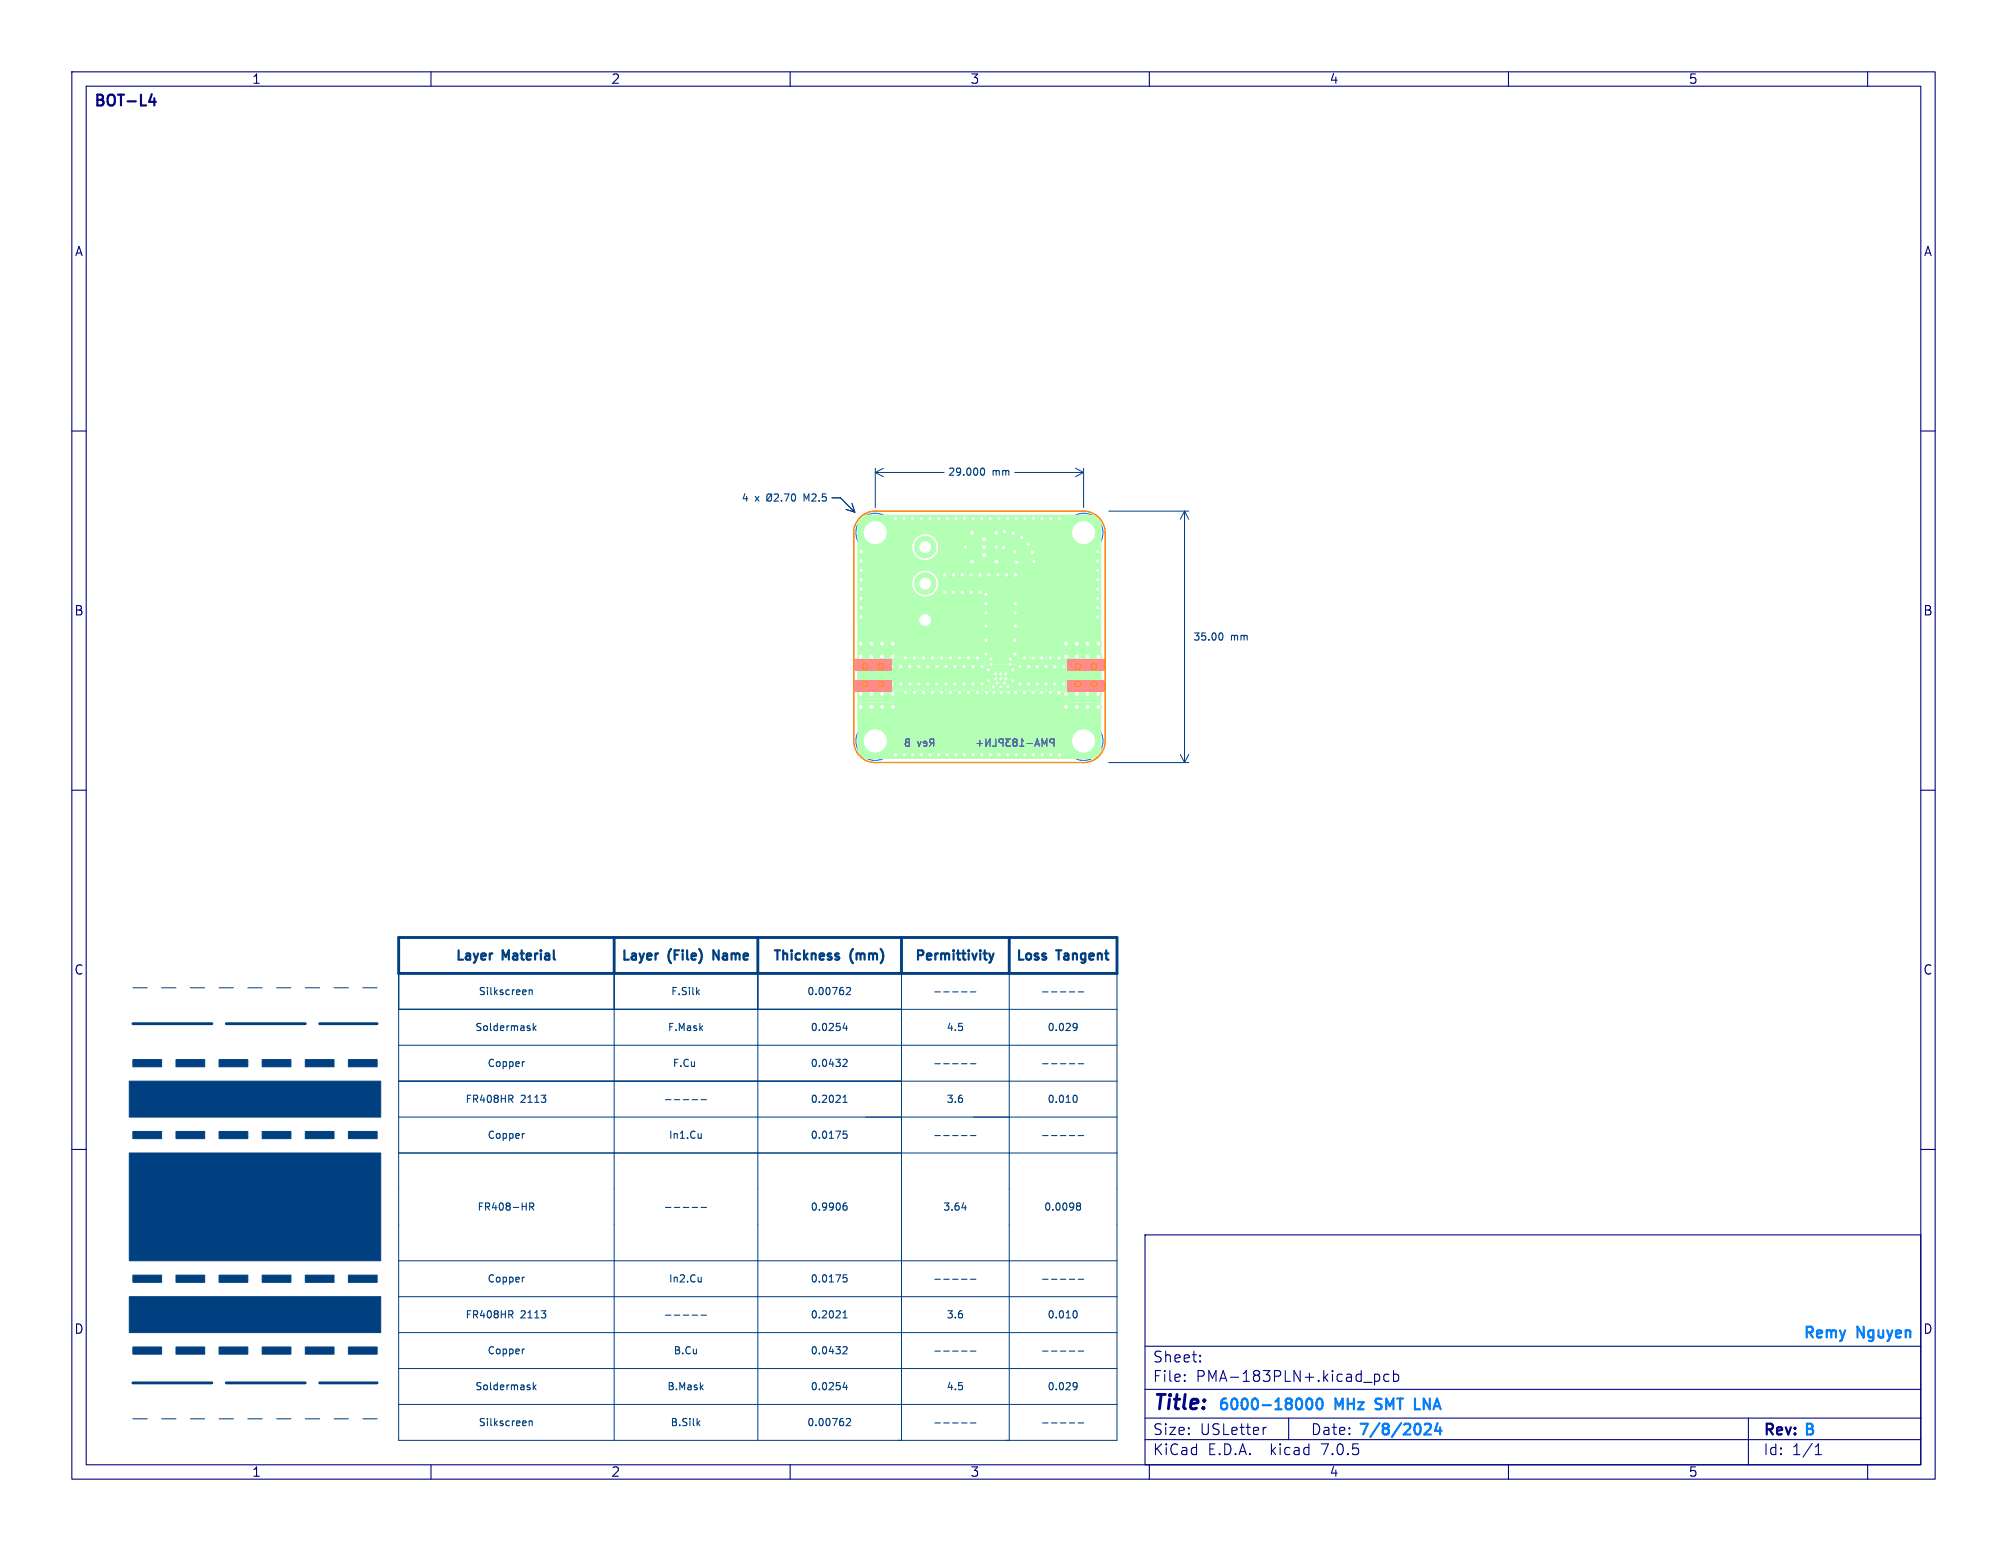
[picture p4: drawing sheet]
<svg xmlns="http://www.w3.org/2000/svg" width="279mm" height="216mm" viewBox="0 0 279 216" stroke-linecap="round" stroke-linejoin="round" font-family="sans-serif">
<path d="M182.1 194.7a.36 .36 0 0 1 .5 .3 .77 .77 0 0 1-.4 1.2 1 1 0 0 1-.1-1.5zM183.5 194.7a.36 .36 0 0 1 .6 .3 .77 .77 0 0 1-.5 1.2 1 1 0 0 1-.1-1.5zM197 196.2h.7M198.3 198.3l.3-.1h.5a.41 .41 0 0 1 0 .6l-.8 .9h.9M200.1 198.1l-.3 1.1h.9M200.5 198.7v1" fill="none" stroke="#0080ff" stroke-width=".3"/>
<g fill="none" stroke="#0080ff" stroke-width=".15">
<circle cx="121.8" cy="74.1" r="2.7"/>
<circle cx="150.8" cy="74.1" r="2.7"/>
<circle cx="121.8" cy="103.1" r="2.7"/>
<circle cx="150.8" cy="103.1" r="2.7"/>
</g>
<g fill="#b3ffb3" stroke="#b3ffb3" stroke-width=".14">
<path d="M148.6 94.7h5.1v1.5h-5.1z"/>
<path d="M148.6 91.8h5.1v1.5h-5.1z"/>
<path d="M119 91.8h5.1v1.5h-5.1z"/>
<path d="M119 94.7h5.1v1.5h-5.1z"/>
<circle cx="128.8" cy="86.3" r="1.5"/>
<circle cx="128.8" cy="81.2" r="1.5"/>
<circle cx="128.8" cy="76.2" r="1.5"/>
<circle cx="138.4" cy="96.4" r=".3"/>
<circle cx="140.4" cy="96.4" r=".3"/>
<circle cx="139.8" cy="95.1" r=".25"/>
<circle cx="138.8" cy="95.1" r=".25"/>
<circle cx="140.3" cy="95.6" r=".25"/>
<circle cx="139.3" cy="95.6" r=".25"/>
<circle cx="138.3" cy="95.6" r=".25"/>
<circle cx="141" cy="94.7" r=".25"/>
<circle cx="137.6" cy="94.7" r=".25"/>
<circle cx="140.6" cy="91.7" r=".25"/>
<circle cx="137.9" cy="91.7" r=".25"/>
<circle cx="140.6" cy="92.5" r=".25"/>
<circle cx="138" cy="92.5" r=".25"/>
<circle cx="141" cy="93.2" r=".25"/>
<circle cx="137.6" cy="93.2" r=".25"/>
<circle cx="140" cy="94.5" r=".25"/>
<circle cx="139.3" cy="94.5" r=".25"/>
<circle cx="138.6" cy="94.5" r=".25"/>
<circle cx="139.3" cy="93.8" r=".25"/>
<circle cx="140" cy="93.8" r=".25"/>
<circle cx="138.6" cy="93.8" r=".25"/>
<circle cx="139.4" cy="96.4" r=".3"/>
<circle cx="142.6" cy="96.4" r=".3"/>
<circle cx="143.8" cy="96.4" r=".3"/>
<circle cx="145" cy="96.4" r=".3"/>
<circle cx="146.2" cy="96.4" r=".3"/>
<circle cx="147.4" cy="96.4" r=".3"/>
<circle cx="141.4" cy="96.4" r=".3"/>
<circle cx="147.4" cy="91.6" r=".3"/>
<circle cx="146.2" cy="91.6" r=".3"/>
<circle cx="145" cy="91.6" r=".3"/>
<circle cx="143.8" cy="91.6" r=".3"/>
<circle cx="142.6" cy="91.6" r=".3"/>
<circle cx="143.2" cy="95.2" r=".3"/>
<circle cx="144.4" cy="95.2" r=".3"/>
<circle cx="145.6" cy="95.2" r=".3"/>
<circle cx="146.8" cy="95.2" r=".3"/>
<circle cx="148" cy="95.2" r=".3"/>
<circle cx="142" cy="95.2" r=".3"/>
<circle cx="148" cy="92.8" r=".3"/>
<circle cx="146.8" cy="92.8" r=".3"/>
<circle cx="145.6" cy="92.8" r=".3"/>
<circle cx="144.4" cy="92.8" r=".3"/>
<circle cx="143.2" cy="92.8" r=".3"/>
<circle cx="142" cy="92.8" r=".3"/>
<circle cx="124.2" cy="95.2" r=".3"/>
<circle cx="125.4" cy="95.2" r=".3"/>
<circle cx="126.7" cy="95.2" r=".3"/>
<circle cx="127.9" cy="95.2" r=".3"/>
<circle cx="129.2" cy="95.2" r=".3"/>
<circle cx="130.4" cy="95.2" r=".3"/>
<circle cx="131.7" cy="95.2" r=".3"/>
<circle cx="132.9" cy="95.2" r=".3"/>
<circle cx="134.2" cy="95.2" r=".3"/>
<circle cx="135.5" cy="95.2" r=".3"/>
<circle cx="136.7" cy="95.2" r=".3"/>
<circle cx="135.5" cy="92.8" r=".3"/>
<circle cx="134.2" cy="92.8" r=".3"/>
<circle cx="132.9" cy="92.8" r=".3"/>
<circle cx="131.7" cy="92.8" r=".3"/>
<circle cx="130.4" cy="92.8" r=".3"/>
<circle cx="129.2" cy="92.8" r=".3"/>
<circle cx="127.9" cy="92.8" r=".3"/>
<circle cx="126.7" cy="92.8" r=".3"/>
<circle cx="125.4" cy="92.8" r=".3"/>
<circle cx="124.2" cy="92.8" r=".3"/>
<circle cx="136.7" cy="92.8" r=".3"/>
<circle cx="126.1" cy="96.4" r=".3"/>
<circle cx="127.3" cy="96.4" r=".3"/>
<circle cx="128.6" cy="96.4" r=".3"/>
<circle cx="129.8" cy="96.4" r=".3"/>
<circle cx="131.1" cy="96.4" r=".3"/>
<circle cx="132.3" cy="96.4" r=".3"/>
<circle cx="133.6" cy="96.4" r=".3"/>
<circle cx="134.8" cy="96.4" r=".3"/>
<circle cx="136.1" cy="96.4" r=".3"/>
<circle cx="137.4" cy="96.4" r=".3"/>
<circle cx="136.1" cy="91.6" r=".3"/>
<circle cx="134.8" cy="91.6" r=".3"/>
<circle cx="133.6" cy="91.6" r=".3"/>
<circle cx="132.3" cy="91.6" r=".3"/>
<circle cx="131.1" cy="91.6" r=".3"/>
<circle cx="129.8" cy="91.6" r=".3"/>
<circle cx="128.6" cy="91.6" r=".3"/>
<circle cx="127.3" cy="91.6" r=".3"/>
<circle cx="126.1" cy="91.6" r=".3"/>
<circle cx="137.9" cy="105.1" r=".3"/>
<circle cx="130.7" cy="105.1" r=".3"/>
<circle cx="149.9" cy="91.4" r=".4"/>
<circle cx="134.3" cy="72.2" r=".3"/>
<circle cx="124.7" cy="72.2" r=".3"/>
<circle cx="131.5" cy="82.4" r=".3"/>
<circle cx="121.3" cy="98.4" r=".4"/>
<circle cx="151.4" cy="96.6" r=".4"/>
<circle cx="141.3" cy="85.3" r=".3"/>
<circle cx="143.9" cy="105.1" r=".3"/>
<circle cx="152.8" cy="85.9" r=".3"/>
<circle cx="137.3" cy="91" r=".3"/>
<circle cx="127.1" cy="105.1" r=".3"/>
<circle cx="131.9" cy="105.1" r=".3"/>
<circle cx="135.3" cy="78.2" r=".4"/>
<circle cx="143.9" cy="72.2" r=".3"/>
<circle cx="137.3" cy="82.8" r=".3"/>
<circle cx="134" cy="80" r=".3"/>
<circle cx="141.3" cy="89.1" r=".3"/>
<circle cx="129.5" cy="105.1" r=".3"/>
<circle cx="137.3" cy="89.1" r=".3"/>
<circle cx="137.3" cy="84" r=".3"/>
<circle cx="152.9" cy="89.6" r=".4"/>
<circle cx="136.4" cy="82.4" r=".3"/>
<circle cx="136.4" cy="80" r=".3"/>
<circle cx="125.9" cy="72.2" r=".3"/>
<circle cx="139.1" cy="72.2" r=".3"/>
<circle cx="139.8" cy="74" r=".3"/>
<circle cx="119.8" cy="91.4" r=".4"/>
<circle cx="141.6" cy="78.3" r=".3"/>
<circle cx="143.1" cy="75.7" r=".3"/>
<circle cx="141.3" cy="91" r=".3"/>
<circle cx="135.5" cy="105.1" r=".3"/>
<circle cx="122.8" cy="89.6" r=".4"/>
<circle cx="152.8" cy="79.4" r=".3"/>
<circle cx="137.7" cy="80" r=".3"/>
<circle cx="133.1" cy="72.2" r=".3"/>
<circle cx="119.9" cy="80.7" r=".3"/>
<circle cx="131.5" cy="80" r=".3"/>
<circle cx="139.1" cy="105.1" r=".3"/>
<circle cx="130.7" cy="72.2" r=".3"/>
<circle cx="139.7" cy="76.2" r=".3"/>
<circle cx="146.3" cy="72.2" r=".3"/>
<circle cx="121.3" cy="96.6" r=".4"/>
<circle cx="141.1" cy="74.2" r=".3"/>
<circle cx="131.9" cy="72.2" r=".3"/>
<circle cx="119.8" cy="98.4" r=".4"/>
<circle cx="145.1" cy="72.2" r=".3"/>
<circle cx="119.9" cy="83.3" r=".3"/>
<circle cx="152.9" cy="91.4" r=".4"/>
<circle cx="143.9" cy="78.2" r=".3"/>
<circle cx="133.1" cy="105.1" r=".3"/>
<circle cx="142.7" cy="72.2" r=".3"/>
<circle cx="122.8" cy="91.4" r=".4"/>
<circle cx="142.7" cy="105.1" r=".3"/>
<circle cx="152.8" cy="80.7" r=".3"/>
<circle cx="125.9" cy="105.1" r=".3"/>
<circle cx="148.4" cy="98.4" r=".4"/>
<circle cx="141.5" cy="72.2" r=".3"/>
<circle cx="148.4" cy="89.6" r=".4"/>
<circle cx="141.3" cy="87.1" r=".3"/>
<circle cx="145.1" cy="105.1" r=".3"/>
<circle cx="147.5" cy="72.2" r=".3"/>
<circle cx="122.8" cy="96.6" r=".4"/>
<circle cx="138.7" cy="74.2" r=".4"/>
<circle cx="119.9" cy="85.9" r=".3"/>
<circle cx="137.3" cy="85.3" r=".3"/>
<circle cx="146.3" cy="105.1" r=".3"/>
<circle cx="148.4" cy="91.4" r=".4"/>
<circle cx="152.8" cy="76.8" r=".3"/>
<circle cx="137.9" cy="72.2" r=".3"/>
<circle cx="124.3" cy="98.4" r=".4"/>
<circle cx="119.9" cy="82" r=".3"/>
<circle cx="134.4" cy="76.2" r=".3"/>
<circle cx="124.7" cy="105.1" r=".3"/>
<circle cx="135.5" cy="72.2" r=".3"/>
<circle cx="151.4" cy="89.6" r=".4"/>
<circle cx="137.3" cy="87.1" r=".3"/>
<circle cx="138.7" cy="76.2" r=".3"/>
<circle cx="140.3" cy="72.2" r=".3"/>
<circle cx="138.9" cy="80" r=".3"/>
<circle cx="148.4" cy="96.6" r=".4"/>
<circle cx="124.3" cy="96.6" r=".4"/>
<circle cx="138.7" cy="78.2" r=".4"/>
<circle cx="140.1" cy="80" r=".3"/>
<circle cx="152.9" cy="98.4" r=".4"/>
<circle cx="128.3" cy="105.1" r=".3"/>
<circle cx="119.9" cy="84.6" r=".3"/>
<circle cx="142.2" cy="74.8" r=".3"/>
<circle cx="152.8" cy="84.6" r=".3"/>
<circle cx="152.9" cy="96.6" r=".4"/>
<circle cx="132.7" cy="80" r=".3"/>
<circle cx="127.1" cy="72.2" r=".3"/>
<circle cx="135.3" cy="74.2" r=".4"/>
<circle cx="122.8" cy="98.4" r=".4"/>
<circle cx="152.8" cy="82" r=".3"/>
<circle cx="132.7" cy="82.4" r=".3"/>
<circle cx="119.9" cy="78.1" r=".3"/>
<circle cx="143.7" cy="76.9" r=".3"/>
<circle cx="152.8" cy="78.1" r=".3"/>
<circle cx="141.4" cy="80" r=".3"/>
<circle cx="134" cy="82.4" r=".3"/>
<circle cx="121.3" cy="89.6" r=".4"/>
<circle cx="136.7" cy="72.2" r=".3"/>
<circle cx="141.5" cy="105.1" r=".3"/>
<circle cx="121.3" cy="91.4" r=".4"/>
<circle cx="149.9" cy="96.6" r=".4"/>
<circle cx="137" cy="77.3" r=".4"/>
<circle cx="129.5" cy="72.2" r=".3"/>
<circle cx="147.5" cy="105.1" r=".3"/>
<circle cx="141.3" cy="76.8" r=".3"/>
<circle cx="119.9" cy="79.4" r=".3"/>
<circle cx="151.4" cy="91.4" r=".4"/>
<circle cx="137" cy="75.1" r=".4"/>
<circle cx="149.9" cy="89.6" r=".4"/>
<circle cx="152.8" cy="83.3" r=".3"/>
<circle cx="119.8" cy="89.6" r=".4"/>
<circle cx="137" cy="76.2" r=".4"/>
<circle cx="135.2" cy="80" r=".3"/>
<circle cx="124.3" cy="89.6" r=".4"/>
<circle cx="140.3" cy="105.1" r=".3"/>
<circle cx="149.9" cy="98.4" r=".4"/>
<circle cx="134.3" cy="105.1" r=".3"/>
<circle cx="135.2" cy="82.4" r=".3"/>
<circle cx="119.9" cy="76.8" r=".3"/>
<circle cx="128.3" cy="72.2" r=".3"/>
<circle cx="141.3" cy="84" r=".3"/>
<circle cx="151.4" cy="98.4" r=".4"/>
<circle cx="124.3" cy="91.4" r=".4"/>
<circle cx="136.7" cy="105.1" r=".3"/>
<circle cx="119.8" cy="96.6" r=".4"/>
</g>
<g fill="#b3ffb3">
<path d="M119.4 91.5h17.7v1h4.5v-1h11.7v4.6h-33.9v-.9h.6l.2 .4h.2l.4-.1v-.3h1.4l.2 .4h.3l.3-.1 .1-.3h26.5l.2 .4h.2l.4-.1 .1-.3h1.4l.1 .4h.3h.2l.2-.4-.2-.3-.2-.1-.3 .1-.1 .3h-1.4l-.2-.3-.3-.1-.2 .1-.2 .3h-26.5l-.2-.3-.2-.1-.3 .1-.2 .3h-1.4l-.1-.3-.3-.1-.2 .1-.2 .3h-.6v-2.4h.6l.2 .3 .2 .1 .4-.2v-.2h1.4l.2 .3 .3 .1 .3-.2 .1-.2h26.5l.2 .3 .2 .1 .4-.2 .1-.2h1.4l.1 .3 .3 .1 .2-.1 .2-.3-.2-.4h-.2h-.3l-.1 .4h-1.4l-.2-.4h-.3h-.2l-.2 .4h-26.5l-.2-.4h-.2h-.3l-.2 .4h-1.4l-.1-.4h-.3h-.2l-.2 .4h-.6z"/>
<path d="M137.1 91.1h4.5v1.4h-4.5z"/>
<path d="M119.4 97.8h5.1v-1.7h23.7v1.7h5.1v6.9l-.3 .6-.5 .3-32.1 .1-.3-.1-.4-.3-.3-.4v-.3v-1.5h.8a1.61 1.61 0 0 0 1.7 1.7 1.61 1.61 0 0 0 1.6-1.7h25.7a1.61 1.61 0 0 0 2.4 1.5 1.61 1.61 0 0 0 .2-2.7 1.61 1.61 0 0 0-2.5 1l-.1 .2h-25.7a1.61 1.61 0 0 0-1.6-1.6 1.61 1.61 0 0 0-1.7 1.6h-.8z"/>
<path d="M119.7 72l.4-.3h.3h32.2l.6 .6 .1 .4v17.5h-5.1v1.3h-6.6v-.4h-4.5v.4h-12.6v-1.3h-5.1v-9h7.6a1.81 1.81 0 0 0 2.6 1.6 1.81 1.81 0 0 0 .3-3 1.81 1.81 0 0 0-2.9 1.2v.2h-7.6v-5h7.6a1.81 1.81 0 0 0 2.6 1.6 1.81 1.81 0 0 0 .3-3.1 1.81 1.81 0 0 0-2.9 1.2v.3h-7.6v-2.1h.8a1.61 1.61 0 0 0 1.7 1.7 1.61 1.61 0 0 0 1.6-1.7h25.7a1.6 1.6 0 0 0 2.4 1.5 1.6 1.6 0 0 0 .2-2.7 1.6 1.6 0 0 0-2.5 1l-.1 .2h-25.7a1.61 1.61 0 0 0-1.6-1.6 1.61 1.61 0 0 0-1.7 1.6h-.8v-1.6z"/>
<path d="M148.2 90.2h5.1v7.6h-5.1v-2.6h1.4l.2 .4h.2l.4-.1 .1-.3h1.4l.1 .4h.3h.2l.2-.4-.2-.3-.2-.1-.3 .1-.1 .3h-1.4l-.2-.3-.3-.1-.2 .1-.2 .3h-1.4v-2.4h1.4l.2 .3 .2 .1 .4-.2 .1-.2h1.4l.1 .3 .3 .1 .2-.1 .2-.3-.2-.4h-.2h-.3l-.1 .4h-1.4l-.2-.4h-.3h-.2l-.2 .4h-1.4z"/>
<path d="M119.4 90.2h5.1v7.6h-5.1v-2.6h.6l.2 .4h.2l.4-.1v-.3h1.4l.2 .4h.3l.3-.1 .1-.3-.2-.3-.2-.1-.3 .1-.2 .3h-1.4l-.1-.3-.3-.1-.2 .1-.2 .3h-.6v-2.4h.6l.2 .3 .2 .1 .4-.2v-.2h1.4l.2 .3 .3 .1 .3-.2 .1-.2-.2-.4h-.2h-.3l-.2 .4h-1.4l-.1-.4h-.3h-.2l-.2 .4h-.6z"/>
</g>
<g fill="#fff" stroke="#fff" stroke-width=".14">
<circle cx="138.3" cy="96.4" r=".15"/>
<circle cx="140.4" cy="96.4" r=".15"/>
<circle cx="139.8" cy="95.1" r=".13"/>
<circle cx="138.8" cy="95.1" r=".13"/>
<circle cx="140.3" cy="95.6" r=".13"/>
<circle cx="139.3" cy="95.6" r=".13"/>
<circle cx="138.3" cy="95.6" r=".13"/>
<circle cx="141" cy="94.7" r=".13"/>
<circle cx="137.6" cy="94.7" r=".13"/>
<circle cx="140.6" cy="91.7" r=".13"/>
<circle cx="137.9" cy="91.7" r=".13"/>
<circle cx="140.6" cy="92.5" r=".13"/>
<circle cx="138" cy="92.5" r=".13"/>
<circle cx="141" cy="93.3" r=".13"/>
<circle cx="137.6" cy="93.3" r=".13"/>
<circle cx="140" cy="94.5" r=".13"/>
<circle cx="139.3" cy="94.5" r=".13"/>
<circle cx="138.6" cy="94.5" r=".13"/>
<circle cx="139.3" cy="93.8" r=".13"/>
<circle cx="140" cy="93.8" r=".13"/>
<circle cx="138.6" cy="93.8" r=".13"/>
<circle cx="139.4" cy="96.4" r=".15"/>
<circle cx="142.6" cy="96.4" r=".15"/>
<circle cx="143.8" cy="96.4" r=".15"/>
<circle cx="145" cy="96.4" r=".15"/>
<circle cx="146.2" cy="96.4" r=".15"/>
<circle cx="147.4" cy="96.4" r=".15"/>
<circle cx="141.4" cy="96.4" r=".15"/>
<circle cx="147.4" cy="91.6" r=".15"/>
<circle cx="146.2" cy="91.6" r=".15"/>
<circle cx="145" cy="91.6" r=".15"/>
<circle cx="143.8" cy="91.6" r=".15"/>
<circle cx="142.6" cy="91.6" r=".15"/>
<circle cx="143.2" cy="95.2" r=".15"/>
<circle cx="144.4" cy="95.2" r=".15"/>
<circle cx="145.6" cy="95.2" r=".15"/>
<circle cx="146.8" cy="95.2" r=".15"/>
<circle cx="148" cy="95.2" r=".15"/>
<circle cx="142" cy="95.2" r=".15"/>
<circle cx="148" cy="92.8" r=".15"/>
<circle cx="146.8" cy="92.8" r=".15"/>
<circle cx="145.6" cy="92.8" r=".15"/>
<circle cx="144.4" cy="92.8" r=".15"/>
<circle cx="143.2" cy="92.8" r=".15"/>
<circle cx="142" cy="92.8" r=".15"/>
<circle cx="124.2" cy="95.2" r=".15"/>
<circle cx="125.4" cy="95.2" r=".15"/>
<circle cx="126.7" cy="95.2" r=".15"/>
<circle cx="127.9" cy="95.2" r=".15"/>
<circle cx="129.2" cy="95.2" r=".15"/>
<circle cx="130.4" cy="95.2" r=".15"/>
<circle cx="131.7" cy="95.2" r=".15"/>
<circle cx="132.9" cy="95.2" r=".15"/>
<circle cx="134.2" cy="95.2" r=".15"/>
<circle cx="135.4" cy="95.2" r=".15"/>
<circle cx="136.7" cy="95.2" r=".15"/>
<circle cx="135.4" cy="92.8" r=".15"/>
<circle cx="134.2" cy="92.8" r=".15"/>
<circle cx="132.9" cy="92.8" r=".15"/>
<circle cx="131.7" cy="92.8" r=".15"/>
<circle cx="130.4" cy="92.8" r=".15"/>
<circle cx="129.2" cy="92.8" r=".15"/>
<circle cx="127.9" cy="92.8" r=".15"/>
<circle cx="126.7" cy="92.8" r=".15"/>
<circle cx="125.4" cy="92.8" r=".15"/>
<circle cx="124.2" cy="92.8" r=".15"/>
<circle cx="136.7" cy="92.8" r=".15"/>
<circle cx="126.1" cy="96.4" r=".15"/>
<circle cx="127.3" cy="96.4" r=".15"/>
<circle cx="128.6" cy="96.4" r=".15"/>
<circle cx="129.8" cy="96.4" r=".15"/>
<circle cx="131.1" cy="96.4" r=".15"/>
<circle cx="132.3" cy="96.4" r=".15"/>
<circle cx="133.6" cy="96.4" r=".15"/>
<circle cx="134.8" cy="96.4" r=".15"/>
<circle cx="136.1" cy="96.4" r=".15"/>
<circle cx="137.3" cy="96.4" r=".15"/>
<circle cx="136.1" cy="91.6" r=".15"/>
<circle cx="134.8" cy="91.6" r=".15"/>
<circle cx="133.6" cy="91.6" r=".15"/>
<circle cx="132.3" cy="91.6" r=".15"/>
<circle cx="131.1" cy="91.6" r=".15"/>
<circle cx="129.8" cy="91.6" r=".15"/>
<circle cx="128.6" cy="91.6" r=".15"/>
<circle cx="127.3" cy="91.6" r=".15"/>
<circle cx="126.1" cy="91.6" r=".15"/>
<circle cx="137.9" cy="105.1" r=".15"/>
<circle cx="130.7" cy="105.1" r=".15"/>
<circle cx="149.9" cy="91.4" r=".2"/>
<circle cx="134.3" cy="72.2" r=".15"/>
<circle cx="124.7" cy="72.2" r=".15"/>
<circle cx="131.5" cy="82.4" r=".15"/>
<circle cx="121.3" cy="98.4" r=".2"/>
<circle cx="151.4" cy="96.6" r=".2"/>
<circle cx="141.3" cy="85.3" r=".15"/>
<circle cx="143.9" cy="105.1" r=".15"/>
<circle cx="152.8" cy="85.9" r=".15"/>
<circle cx="137.3" cy="91" r=".15"/>
<circle cx="127.1" cy="105.1" r=".15"/>
<circle cx="131.9" cy="105.1" r=".15"/>
<circle cx="135.3" cy="78.2" r=".2"/>
<circle cx="143.9" cy="72.2" r=".15"/>
<circle cx="137.3" cy="82.8" r=".15"/>
<circle cx="134" cy="80" r=".15"/>
<circle cx="141.3" cy="89.1" r=".15"/>
<circle cx="129.5" cy="105.1" r=".15"/>
<circle cx="137.3" cy="89.1" r=".15"/>
<circle cx="137.3" cy="84" r=".15"/>
<circle cx="152.9" cy="89.6" r=".2"/>
<circle cx="136.4" cy="82.4" r=".15"/>
<circle cx="136.4" cy="80" r=".15"/>
<circle cx="125.9" cy="72.2" r=".15"/>
<circle cx="139.1" cy="72.2" r=".15"/>
<circle cx="139.8" cy="74" r=".15"/>
<circle cx="119.8" cy="91.4" r=".2"/>
<circle cx="141.6" cy="78.3" r=".15"/>
<circle cx="143.1" cy="75.7" r=".15"/>
<circle cx="141.3" cy="91" r=".15"/>
<circle cx="135.5" cy="105.1" r=".15"/>
<circle cx="122.8" cy="89.6" r=".2"/>
<circle cx="152.8" cy="79.4" r=".15"/>
<circle cx="137.7" cy="80" r=".15"/>
<circle cx="133.1" cy="72.2" r=".15"/>
<circle cx="119.9" cy="80.7" r=".15"/>
<circle cx="131.5" cy="80" r=".15"/>
<circle cx="139.1" cy="105.1" r=".15"/>
<circle cx="130.7" cy="72.2" r=".15"/>
<circle cx="139.7" cy="76.2" r=".15"/>
<circle cx="146.3" cy="72.2" r=".15"/>
<circle cx="121.3" cy="96.6" r=".2"/>
<circle cx="141.1" cy="74.2" r=".15"/>
<circle cx="131.9" cy="72.2" r=".15"/>
<circle cx="119.8" cy="98.4" r=".2"/>
<circle cx="145.1" cy="72.2" r=".15"/>
<circle cx="119.9" cy="83.3" r=".15"/>
<circle cx="152.9" cy="91.4" r=".2"/>
<circle cx="143.9" cy="78.2" r=".15"/>
<circle cx="133.1" cy="105.1" r=".15"/>
<circle cx="142.7" cy="72.2" r=".15"/>
<circle cx="122.8" cy="91.4" r=".2"/>
<circle cx="142.7" cy="105.1" r=".15"/>
<circle cx="152.8" cy="80.7" r=".15"/>
<circle cx="125.9" cy="105.1" r=".15"/>
<circle cx="148.4" cy="98.4" r=".2"/>
<circle cx="141.5" cy="72.2" r=".15"/>
<circle cx="148.4" cy="89.6" r=".2"/>
<circle cx="141.4" cy="87.2" r=".15"/>
<circle cx="145.1" cy="105.1" r=".15"/>
<circle cx="147.5" cy="72.2" r=".15"/>
<circle cx="122.8" cy="96.6" r=".2"/>
<circle cx="138.7" cy="74.2" r=".2"/>
<circle cx="119.9" cy="85.9" r=".15"/>
<circle cx="137.3" cy="85.3" r=".15"/>
<circle cx="146.3" cy="105.1" r=".15"/>
<circle cx="148.4" cy="91.4" r=".2"/>
<circle cx="152.8" cy="76.8" r=".15"/>
<circle cx="137.9" cy="72.2" r=".15"/>
<circle cx="124.3" cy="98.4" r=".2"/>
<circle cx="119.9" cy="82" r=".15"/>
<circle cx="134.4" cy="76.2" r=".15"/>
<circle cx="124.7" cy="105.1" r=".15"/>
<circle cx="135.5" cy="72.2" r=".15"/>
<circle cx="151.4" cy="89.6" r=".2"/>
<circle cx="137.3" cy="87.2" r=".15"/>
<circle cx="138.7" cy="76.2" r=".15"/>
<circle cx="140.3" cy="72.2" r=".15"/>
<circle cx="138.9" cy="80" r=".15"/>
<circle cx="148.4" cy="96.6" r=".2"/>
<circle cx="124.3" cy="96.6" r=".2"/>
<circle cx="138.7" cy="78.2" r=".2"/>
<circle cx="140.1" cy="80" r=".15"/>
<circle cx="152.9" cy="98.4" r=".2"/>
<circle cx="128.3" cy="105.1" r=".15"/>
<circle cx="119.9" cy="84.6" r=".15"/>
<circle cx="142.2" cy="74.8" r=".15"/>
<circle cx="152.8" cy="84.6" r=".15"/>
<circle cx="152.9" cy="96.6" r=".2"/>
<circle cx="132.7" cy="80" r=".15"/>
<circle cx="127.1" cy="72.2" r=".15"/>
<circle cx="135.3" cy="74.2" r=".2"/>
<circle cx="122.8" cy="98.4" r=".2"/>
<circle cx="152.8" cy="82" r=".15"/>
<circle cx="132.7" cy="82.4" r=".15"/>
<circle cx="119.9" cy="78.1" r=".15"/>
<circle cx="143.7" cy="76.9" r=".15"/>
<circle cx="152.8" cy="78.1" r=".15"/>
<circle cx="141.4" cy="80" r=".15"/>
<circle cx="134" cy="82.4" r=".15"/>
<circle cx="121.3" cy="89.6" r=".2"/>
<circle cx="136.7" cy="72.2" r=".15"/>
<circle cx="141.5" cy="105.1" r=".15"/>
<circle cx="121.3" cy="91.4" r=".2"/>
<circle cx="149.9" cy="96.6" r=".2"/>
<circle cx="137" cy="77.3" r=".2"/>
<circle cx="129.5" cy="72.2" r=".15"/>
<circle cx="147.5" cy="105.1" r=".15"/>
<circle cx="141.3" cy="76.8" r=".15"/>
<circle cx="119.9" cy="79.4" r=".15"/>
<circle cx="151.4" cy="91.4" r=".2"/>
<circle cx="137" cy="75.1" r=".2"/>
<circle cx="149.9" cy="89.6" r=".2"/>
<circle cx="152.8" cy="83.3" r=".15"/>
<circle cx="119.8" cy="89.6" r=".2"/>
<circle cx="137" cy="76.2" r=".2"/>
<circle cx="135.2" cy="80" r=".15"/>
<circle cx="124.3" cy="89.6" r=".2"/>
<circle cx="140.3" cy="105.1" r=".15"/>
<circle cx="149.9" cy="98.4" r=".2"/>
<circle cx="134.3" cy="105.1" r=".15"/>
<circle cx="135.2" cy="82.4" r=".15"/>
<circle cx="119.9" cy="76.8" r=".15"/>
<circle cx="128.3" cy="72.2" r=".15"/>
<circle cx="141.3" cy="84" r=".15"/>
<circle cx="151.4" cy="98.4" r=".2"/>
<circle cx="124.3" cy="91.4" r=".2"/>
<circle cx="136.7" cy="105.1" r=".15"/>
<circle cx="119.8" cy="96.6" r=".2"/>
<circle cx="128.8" cy="86.3" r=".75"/>
<circle cx="128.8" cy="81.2" r=".75"/>
<circle cx="150.9" cy="103.1" r="1.35"/>
<circle cx="128.8" cy="76.2" r=".75"/>
<circle cx="150.9" cy="74.1" r="1.35"/>
<circle cx="121.8" cy="74.1" r="1.35"/>
<circle cx="121.8" cy="103.1" r="1.35"/>
</g>
<g fill="#ff8a8a" stroke="#ff8a8a" stroke-width=".14">
<path d="M148.6 94.7h5.1v1.5h-5.1z"/>
<path d="M148.6 91.8h5.1v1.5h-5.1z"/>
<path d="M119 91.8h5.1v1.5h-5.1z"/>
<path d="M119 94.7h5.1v1.5h-5.1z"/>
</g>
<g fill="none" stroke="#626262" stroke-width=".2">
<path d="M126.1 103l.5-.1v1l-.5-.1-.1-.3 .3-.2-.2-.1zM126.3 103.3h.3M127.7 103.2l.3 .7 .2-.7M129 103.5l-.5-.1 .1-.2h.3l.1 .1v.5h-.4M129.7 103.4l-.3 .5M130 103.4l-.5-.1-.1-.1 .1-.2 .5-.1v1M136 103.5h.8M136.4 103.1v.8M137.3 102.9v1l.5-1v1M138.6 102.9v1h-.4M139.6 103.4l-.4-.1-.1-.1v-.2l.5-.1v1M140.7 102.9h-.6l.3 .3-.3 .1v.5l.2 .1 .4-.1"/>
<path d="M141.2 103.3l-.2-.2 .2-.2h.2l.2 .2-.2 .2M141.2 103.3l-.2 .2v.2l.2 .2 .3-.1 .1-.1-.1-.3-.1-.1M141.2 103.3h.2M142 103.9h.5M142.5 103.2l-.2-.3v1M143 103.5h.7M144.1 103.9l.3-1 .3 1M144.2 103.6h.4M145.1 103.9v-1l.3 .7 .3-.7v1M146.7 103.4l-.4-.1-.1-.1v-.2l.5-.1v1"/>
</g>
<g fill="none" stroke="#000080" stroke-width=".15">
<path d="M10 10h259.4v195.9h-259.4zM12 12h255.4v191.9h-255.4zM60 10v2M110 10v2M160 10v2M210 10v2M260 10v2M10 60h2M267.4 60h2M10 110h2M267.4 110h2M10 160h2"/>
<path d="M267.4 160h2M159.4 171.9h108v32h-108zM159.4 197.4h108M159.4 193.4h108M159.4 187.4h108M164.9 192.1l.1 .1-.1 .1M164.9 192.1v.1v.1M164.9 191.4v.1M164.9 192.1v.2M164.9 191.4h.1l-.1 .1M167.1 189.4v.1v.1M167.1 189.4l-.1 .1 .1 .1"/>
<path d="M167.1 188.7v.1M167.1 189.4v.2M167.1 188.7h-.1l.1 .1M176.3 198.7l-.4 .1M179.4 197.4v3M191.4 191.3v1.5M191.4 191.4l.4-.1 .3 .3v.4l-.2 .2-.1 .1-.4-.1M193.4 191.4l-.5-.1-.3 .3v.4l.2 .2 .1 .1 .5-.1M194 191.4l.4-.1 .3 .3v.4l-.1 .2-.2 .1-.4-.1M194 190.8v1.5M243.4 197.4v6.5M60 203.9v2"/>
<path d="M110 203.9v2M159.4 200.4h108M160 203.9v2M210 203.9v2M252.7 202.5h.9M252.7 201.4l.4-.4v1.5M260 203.9v2"/>
</g>
<path d="M119.8 72l.9-.6 1.1-.3h29.1a3 3 0 0 1 3 3v29a3 3 0 0 1-3 3h-29.1a3 3 0 0 1-3-3v-29l.1-.6 .3-.7z" fill="none" stroke="#ff8000" stroke-width=".2"/>
<g fill="none" stroke="#ff8000" stroke-width=".14">
<circle cx="120.4" cy="95.2" r=".41"/>
<circle cx="120.4" cy="92.8" r=".41"/>
<circle cx="122.7" cy="92.8" r=".41"/>
<circle cx="122.7" cy="95.2" r=".41"/>
<circle cx="150" cy="95.2" r=".41"/>
<circle cx="150" cy="92.8" r=".41"/>
<circle cx="152.3" cy="95.2" r=".41"/>
<circle cx="152.3" cy="92.8" r=".41"/>
</g>
<g fill="none" stroke="#004080" stroke-width=".15">
<path d="M136.6 65.3l.1-.1a.53 .53 0 0 1 .4 .5 .53 .53 0 0 1-.4 .5l-.1-.1M169.9 88.1a.53 .53 0 0 1 .4 .5 .53 .53 0 0 1-.4 .5M73.8 137.8l.3 .1v.6M117.8 137.6l.4-.1 .2 .2-.6 .8h.6M130.1 138.1h.8M131.4 138.1h.7M132.6 138.1h.8M133.9 138.1h.7M135.1 138.1h.8M145.1 138.1h.8M146.4 138.1h.7M147.6 138.1h.8"/>
<path d="M148.9 138.1h.7M150.1 138.1h.8M71.1 153l.3 .5M71.4 152.6v.3M74.3 143.1l.3 .4M74.6 142.8l-.4 .4M75.4 152.5h.6l-.4 .3M75.9 152.9v.5M92.6 153.1h.8M93.9 153.1h.7M95.1 153.1h.8M96.4 153.1h.7"/>
<path d="M97.6 153.1h.8M117.4 152.7l.2-.2v1M117.4 153.5h.5M117.4 147.5h.3l.2 .2-.6 .8h.6M117.4 157.9l.3-.1 .2 .2-.1 .4h-.4M117.4 157.5h.5M117.6 142.4l-.2 .7h.6M117.8 142.8v.7M130.1 158.1h.8M130.1 148.1h.8M131.4 158.1h.7M131.4 148.1h.7"/>
<path d="M132.6 158.1h.8M132.6 148.1h.8M133.9 158.1h.7M133.9 148.1h.7M135.1 158.1h.8M135.1 148.1h.8M145.1 158.1h.8M145.1 148.1h.8M146.4 158.1h.7M146.4 148.1h.7M147.6 158.1h.8M147.6 148.1h.8"/>
<path d="M148.9 158.1h.7M148.9 148.1h.7M149.6 142.5l.3 .1a.66 .66 0 0 1-.2 .9M149.6 152.5a.53 .53 0 0 1 .4 .5 .53 .53 0 0 1-.4 .5M150 142.9l-.2 .2h-.2M150.1 158.1h.8M150.1 148.1h.8M73.7 168l.5-.1 .1-.1v-.2l-.6-.1v1M74 168l.3 .5M92.6 168.1h.8M93.9 168.1h.7M95.1 168.1h.8"/>
<path d="M96.4 168.1h.7M97.6 168.1h.8M117.4 177.9l.3-.1 .2 .2-.1 .4h-.4M117.4 177.5h.5M117.5 167.9l.2-.1 .2 .2-.1 .4h-.3M117.8 167.5h-.3l-.1 .2M130.1 178.1h.8M131.4 178.1h.7M132.6 178.1h.8M133.9 178.1h.7M133.9 168.1h.6M135.1 178.1h.8"/>
<path d="M145.1 178.1h.8M146.4 178.1h.7M147.6 178.1h.8M148.9 178.1h.7M150 167.8v.1M150 167.5h.2l.2 .1v.1l-.2 .2M150 167.9h.2M150 167.9h.1M150.1 178.1h.8M150.2 167.9l.2 .2v.3l-.2 .1-.2-.1M71.1 183l.3 .5M71.4 182.6v.3"/>
<path d="M73.8 197.8l.3 .1v.6M74.3 193.1l.3 .4M74.6 192.8l-.4 .4M75.4 182.5h.6l-.4 .3M75.9 182.9v.5M92.6 183.1h.8M93.9 183.1h.7M95.1 183.1h.8M96.4 183.1h.7M97.6 183.1h.8M117.4 183.5h.5M117.4 182.7l.2-.2v1"/>
<path d="M117.4 187.5h.3l.2 .2-.6 .8h.6M117.6 192.4l-.2 .7h.6M117.8 197.6l.4-.1 .2 .2-.6 .8h.6M117.8 192.8v.7M130.1 188.1h.8M130.1 198.1h.8M131.4 188.1h.7M131.4 198.1h.7M132.6 188.1h.8M132.6 198.1h.8M133.9 188.1h.7M133.9 198.1h.7"/>
<path d="M135.1 188.1h.8M135.1 198.1h.8M145.1 188.1h.8M145.1 198.1h.8M146.4 188.1h.7M146.4 198.1h.7M147.6 188.1h.8M147.6 198.1h.8M148.9 188.1h.7M148.9 198.1h.7M149.6 192.5l.3 .1a.66 .66 0 0 1-.2 .9M149.6 182.5a.53 .53 0 0 1 .4 .5 .53 .53 0 0 1-.4 .5"/>
<path d="M150 192.9l-.1 .1-.3 .1M150.1 188.1h.8M150.1 198.1h.8"/>
</g>
<g fill="none" stroke="#004080" stroke-width=".14">
<path d="M115.8 69.3h1.2l2 2M117.8 70.9l1.2 .4M118.6 70.1l.4 1.2M121.8 65.2v5.5M121.8 65.8h9.6M121.8 65.8l1.2 .6M123 65.2l-1.2 .6M141.3 65.8h9.6M149.7 65.2l1.2 .6M150.9 65.2v5.5M150.9 65.8l-1.2 .6M154.3 71.1h11.2"/>
<path d="M164.9 71.1v35M164.9 71.1l.6 1.2M164.9 71.1l-.6 1.2M154.3 106.1h11.2M164.3 105l.6 1.1M165.5 105l-.6 1.1M18.5 137.5h2M22.5 137.5h2M26.5 137.5h2M30.5 137.5h2M34.5 137.5h2M38.5 137.5h2"/>
<path d="M42.5 137.5h2M46.5 137.5h2M50.5 137.5h2M85.5 135.5v65M105.5 135.5v65M140.5 135.5v65M155.5 135.5v65h-100v-65h70v65M55.5 140.5h100M55.5 145.5h100M55.5 150.5h100M55.5 155.5h100M55.5 160.5h100"/>
<path d="M55.5 175.5h100M18.5 197.5h2M22.5 197.5h2M26.5 197.5h2M30.5 197.5h2M34.5 197.5h2M38.5 197.5h2M42.5 197.5h2M46.5 197.5h2M50.5 197.5h2M55.5 180.5h100M55.5 185.5h100"/>
<path d="M55.5 190.5h100M55.5 195.5h100"/>
</g>
<path d="M77.2 133.5l.1 .1M137.7 132.7l.3 .9M138 133.6l-.1 .3-.2 .1M138.3 132.7l-.3 .9" fill="none" stroke="#004080" stroke-width=".3"/>
<path d="M55.5 130.5h100v5h-100zM85.5 130.5v5M105.5 130.5v5M125.5 130.5v5M140.5 130.5v5M18.5 142.5h11M31.5 142.5h11M44.5 142.5h8M18.5 192.5h11M31.5 192.5h11M44.5 192.5h8" fill="none" stroke="#004080" stroke-width=".4"/>
<g fill="#004080" stroke="#004080" stroke-width=".14">
<path d="M18.5 147.5h4v1h-4z"/>
<path d="M18.5 157.5h4v1h-4z"/>
<path d="M18.5 177.5h4v1h-4z"/>
<path d="M18.5 187.5h4v1h-4z"/>
<path d="M24.5 147.5h4v1h-4z"/>
<path d="M24.5 157.5h4v1h-4z"/>
<path d="M24.5 177.5h4v1h-4z"/>
<path d="M24.5 187.5h4v1h-4z"/>
<path d="M30.5 147.5h4v1h-4z"/>
<path d="M30.5 157.5h4v1h-4z"/>
<path d="M30.5 177.5h4v1h-4z"/>
<path d="M30.5 187.5h4v1h-4z"/>
<path d="M36.5 147.5h4v1h-4z"/>
<path d="M36.5 157.5h4v1h-4z"/>
<path d="M36.5 177.5h4v1h-4z"/>
<path d="M36.5 187.5h4v1h-4z"/>
<path d="M42.5 147.5h4v1h-4z"/>
<path d="M42.5 157.5h4v1h-4z"/>
<path d="M42.5 177.5h4v1h-4z"/>
<path d="M42.5 187.5h4v1h-4z"/>
<path d="M48.5 147.5h4v1h-4z"/>
<path d="M48.5 157.5h4v1h-4z"/>
<path d="M48.5 177.5h4v1h-4z"/>
<path d="M48.5 187.5h4v1h-4z"/>
<path d="M18 150.5h35v5h-35z"/>
<path d="M18 160.5h35v15h-35z"/>
<path d="M18 180.5h35v5h-35z"/>
</g>
<path d="M20.8 14.2h.9M21.5 13.7v1" fill="none" stroke="#000080" stroke-width=".3"/>
<text font-size="2.8" fill="#000080" x="160.4" y="196.7">Title:</text>
<g font-size="2.1" fill="#000080">
<text x="13" y="15.1">BOT-L4</text>
<text x="160.4" y="189.8">Sheet:</text>
<text x="160.4" y="192.5">File:</text>
<text x="166.4" y="192.5">PMA-183PLN+.kicad_pcb</text>
<text x="160.4" y="202.7">KiCad</text>
<text x="160.4" y="199.9">Size:</text>
<text x="167" y="199.9">USLetter</text>
<text x="168" y="202.7">E.D.A.</text>
<text x="176.8" y="202.7">kicad</text>
<text x="182.4" y="199.9">Date:</text>
<text x="183.9" y="202.7">7.0.5</text>
<text x="245.4" y="200.1">Rev: B</text>
<text x="245.4" y="202.7">Id:</text>
<text x="249.4" y="202.7">1/1</text>
</g>
<g font-size="2.1" fill="#0080ff">
<text x="250.9" y="186.6">Remy</text>
<text x="258.4" y="186.6">Nguyen</text>
<text x="169.5" y="196.6">6000-18000</text>
<text x="185.8" y="196.6">MHz</text>
<text x="191.9" y="196.6">SMT</text>
<text x="197.8" y="196.6">LNA</text>
<text x="189" y="200.1">7/8/2024</text>
</g>
<g font-size="1.8" fill="#000080">
<text x="35" y="11.8">1</text>
<text x="85" y="11.8">2</text>
<text x="135" y="11.8">3</text>
<text x="185" y="11.8">4</text>
<text x="235" y="11.8">5</text>
<text x="10.4" y="35.8">A</text>
<text x="267.8" y="35.8">A</text>
<text x="10.3" y="85.8">B</text>
<text x="267.7" y="85.8">B</text>
<text x="10.3" y="135.8">C</text>
<text x="267.7" y="135.8">C</text>
<text x="10.3" y="185.8">D</text>
<text x="267.7" y="185.8">D</text>
<text x="35" y="205.7">1</text>
<text x="85" y="205.7">2</text>
<text x="135" y="205.7">3</text>
<text x="185" y="205.7">4</text>
<text x="235" y="205.7">5</text>
</g>
<g font-size="1.8" fill="#004080">
<text x="63.3" y="134">Layer</text>
<text x="69.9" y="134">Material</text>
<text x="86.4" y="134">Layer</text>
<text x="93" y="134">(File)</text>
<text x="99.7" y="134">Name</text>
<text x="107.5" y="134">Thickness</text>
<text x="118.3" y="134">(mm)</text>
<text x="127.2" y="134">Permittivity</text>
<text x="141.3" y="134">Loss</text>
<text x="147.1" y="134">Tangent</text>
</g>
<g font-size="1.4" fill="#004080">
<text x="103.2" y="70">4</text>
<text x="105.1" y="70">x</text>
<text x="106.8" y="70">Ø2.70</text>
<text x="112.1" y="70">M2.5</text>
<text x="131.9" y="66.4">29.000</text>
<text x="138.1" y="66.4">mm</text>
<text x="166" y="89.3">35.00</text>
<text x="171.3" y="89.3">mm</text>
<text x="66.1" y="143.7">Soldermask</text>
<text x="66.6" y="138.7">Silkscreen</text>
<text x="92.9" y="143.7">F.Mask</text>
<text x="93.4" y="138.7">F.Silk</text>
<text x="112.3" y="138.7">0.00762</text>
<text x="112.8" y="143.7">0.0254</text>
<text x="131.7" y="143.7">4.5</text>
<text x="145.8" y="143.7">0.029</text>
<text x="67.8" y="148.7">Copper</text>
<text x="93.6" y="148.7">F.Cu</text>
<text x="112.8" y="148.7">0.0432</text>
<text x="64.7" y="153.7">FR408HR</text>
<text x="72.4" y="153.7">2113</text>
<text x="112.8" y="153.7">0.2021</text>
<text x="131.7" y="153.7">3.6</text>
<text x="145.8" y="153.7">0.010</text>
<text x="67.8" y="158.7">Copper</text>
<text x="93.1" y="158.7">In1.Cu</text>
<text x="112.8" y="158.7">0.0175</text>
<text x="66.4" y="168.7">FR408-HR</text>
<text x="112.8" y="168.7">0.9906</text>
<text x="131.2" y="168.7">3.64</text>
<text x="145.3" y="168.7">0.0098</text>
<text x="67.8" y="178.7">Copper</text>
<text x="93.1" y="178.7">In2.Cu</text>
<text x="112.8" y="178.7">0.0175</text>
<text x="64.7" y="183.7">FR408HR</text>
<text x="72.4" y="183.7">2113</text>
<text x="112.8" y="183.7">0.2021</text>
<text x="131.7" y="183.7">3.6</text>
<text x="145.8" y="183.7">0.010</text>
<text x="67.8" y="188.7">Copper</text>
<text x="93.7" y="188.7">B.Cu</text>
<text x="112.8" y="188.7">0.0432</text>
<text x="66.1" y="193.7">Soldermask</text>
<text x="92.8" y="193.7">B.Mask</text>
<text x="112.8" y="193.7">0.0254</text>
<text x="131.7" y="193.7">4.5</text>
<text x="145.8" y="193.7">0.029</text>
<text x="66.6" y="198.7">Silkscreen</text>
<text x="93.3" y="198.7">B.Silk</text>
<text x="112.3" y="198.7">0.00762</text>
</g>
</svg>
